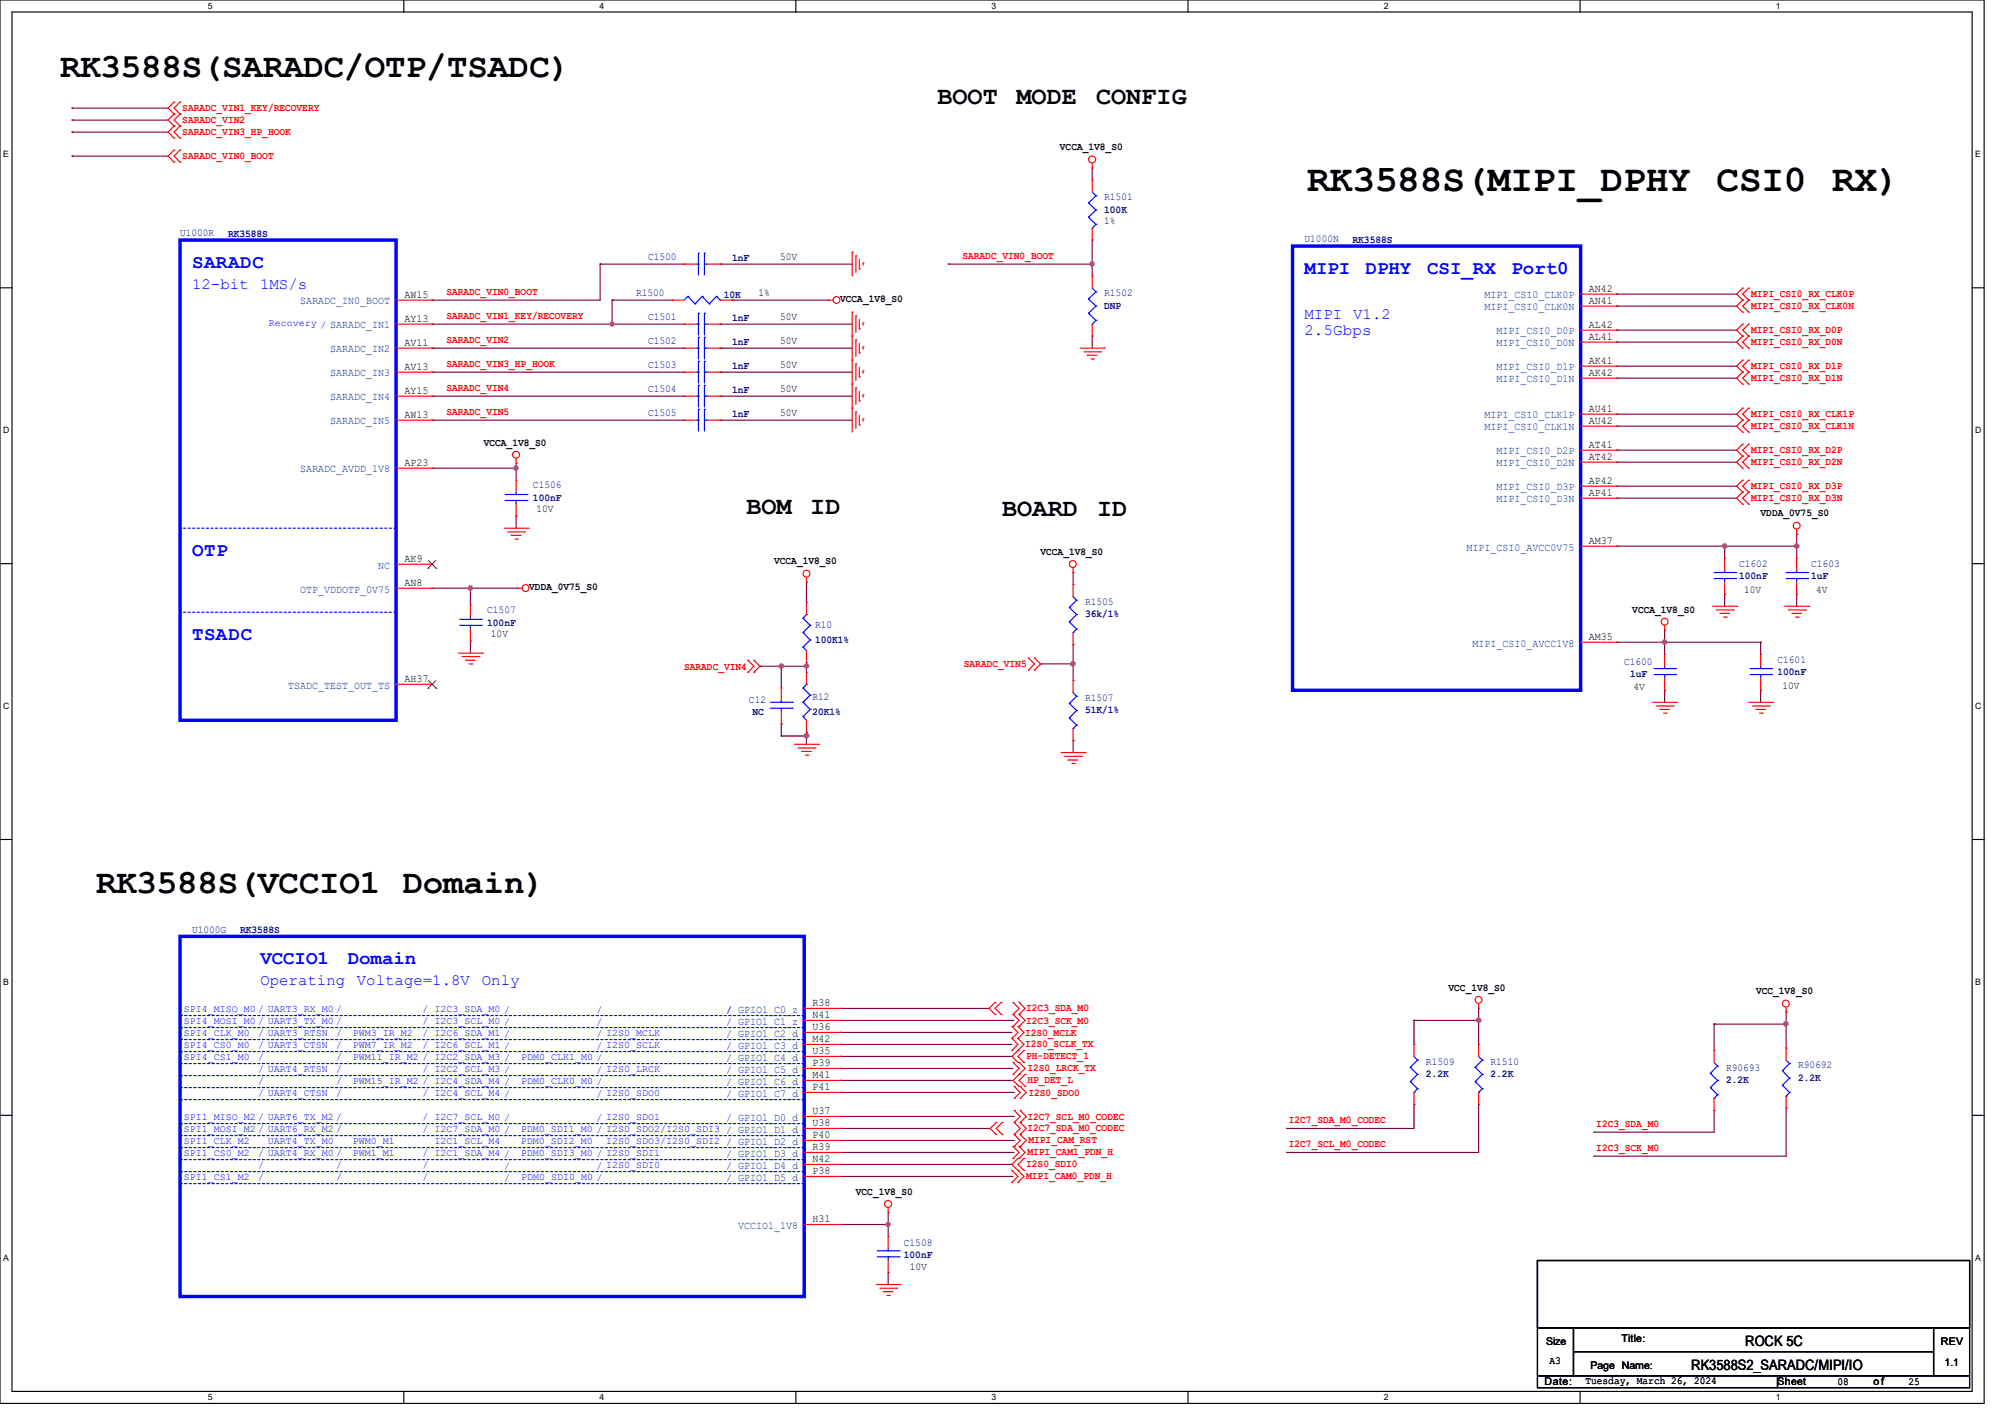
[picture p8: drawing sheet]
<svg xmlns="http://www.w3.org/2000/svg" width="297mm" height="210mm" viewBox="0 0 297 210" stroke-linecap="round" stroke-linejoin="round" font-family="sans-serif">
<path d="M0 0h293.9v207.9h-293.9zM1.8 1.8h290.3v204.3h-290.3z" fill="none" stroke="#000" stroke-width=".17"/>
<g fill="#fff">
<path d="M30.8 .2h.7v1.4h-.7z"/>
<path d="M30.8 206.2h.7v1.4h-.7z"/>
</g>
<path d="M59.8 0v1.8M59.8 206.1v1.8" fill="none" stroke="#000" stroke-width=".17"/>
<g fill="#fff">
<path d="M88.8 .2h.7v1.4h-.7z"/>
<path d="M88.8 206.2h.7v1.4h-.7z"/>
</g>
<path d="M117.9 0v1.8M117.9 206.1v1.8" fill="none" stroke="#000" stroke-width=".17"/>
<g fill="#fff">
<path d="M146.9 .2h.7v1.4h-.7z"/>
<path d="M146.9 206.2h.7v1.4h-.7z"/>
</g>
<path d="M176 0v1.8M176 206.1v1.8" fill="none" stroke="#000" stroke-width=".17"/>
<g fill="#fff">
<path d="M205 .2h.7v1.4h-.7z"/>
<path d="M205 206.2h.7v1.4h-.7z"/>
</g>
<path d="M234.1 0v1.8M234.1 206.1v1.8" fill="none" stroke="#000" stroke-width=".17"/>
<g fill="#fff">
<path d="M263.1 .2h.6v1.4h-.6z"/>
<path d="M263.1 206.2h.6v1.4h-.6z"/>
<path d="M.5 22.2h.8v1.4h-.8z"/>
<path d="M292.6 22.2h.8v1.4h-.8z"/>
<path d="M.5 63h.9v1.4h-.9z"/>
<path d="M292.6 63h.9v1.4h-.9z"/>
</g>
<path d="M0 42.6h1.8M292.1 42.6h1.8" fill="none" stroke="#000" stroke-width=".17"/>
<g fill="#fff">
<path d="M.5 103.9h.9v1.4h-.9z"/>
<path d="M292.6 103.9h.9v1.4h-.9z"/>
</g>
<path d="M0 83.5h1.8M292.1 83.5h1.8" fill="none" stroke="#000" stroke-width=".17"/>
<g fill="#fff">
<path d="M.5 144.7h.8v1.4h-.8z"/>
<path d="M292.6 144.7h.8v1.4h-.8z"/>
</g>
<path d="M0 124.3h1.8M292.1 124.3h1.8" fill="none" stroke="#000" stroke-width=".17"/>
<g fill="#fff">
<path d="M.5 185.6h.8v1.4h-.8z"/>
<path d="M292.6 185.6h.8v1.4h-.8z"/>
</g>
<path d="M0 165.2h1.8M292.1 165.2h1.8M227.8 186.7h64v9.9h-64zM227.8 196.6h5.3v7.2h-5.3zM233.1 196.6h53.3v3.6h-53.3zM286.4 196.6h5.4v7.2h-5.4zM227.8 203.8h35.5v1.7h-35.5zM233.1 200.2h53.3v3.6h-53.3zM263.3 203.8h28.5v1.7h-28.5z" fill="none" stroke="#000" stroke-width=".17"/>
<g fill="none" stroke="#800040" stroke-width=".17">
<path d="M10.7 19.6h.1M10.7 17.8h.1M10.7 16h.1M10.7 19.6h14.2M10.7 17.8h14.2M10.7 16h14.2M10.7 23.1h.1M10.7 23.1h14.2M88.9 39.1h.1M88.9 39.1v5.3h-24.9M88.9 39.1h12.4M106.7 39.1h.1"/>
<path d="M106.7 39.1h19.5M140.5 39.1h.1M140.5 39.1h21.3M161.8 24.9h.1M161.8 35.6h.1M161.8 39.1h.1M161.8 24.9v1.8M161.8 35.6v5.3M64 51.6h.1M64 55.1h.1M64 58.7h.1M64 44.4h.1"/>
<path d="M64 48h.1M64 48h37.3M64 51.6h37.3M64 55.1h37.3M64 58.7h37.3M90.7 44.4h.1M90.7 48h.1M90.7 44.4h8.9M90.7 44.4v3.6M106.7 48h.1M106.7 51.6h.1M106.7 55.1h.1"/>
<path d="M106.7 58.7h.1M106.7 48h19.5M106.7 51.6h19.5M106.7 55.1h19.5M106.7 58.7h19.5M108.5 44.4h.1M108.5 44.4h14.2M161.8 49.8h.1M161.8 49.8v1.8M239.5 50.7h.1M239.5 54.2h.1M239.5 48.9h.1"/>
<path d="M239.5 56h.1M239.5 43.6h.1M239.5 45.3h.1M239.5 50.7h17.8M239.5 54.2h17.8M239.5 48.9h17.8M239.5 56h17.8M239.5 43.6h17.8M239.5 45.3h17.8M64 62.2h.1M64 69.3h.1M64 62.2h37.3"/>
<path d="M64 69.3h12.5M76.5 69.3h.1M76.5 76.5h.1M76.5 68.6h.1M76.5 68.6v2.5M76.5 76.5v1.7M106.7 62.2h.1M106.7 62.2h19.5M239.5 61.3h.1M239.5 63.1h.1M239.5 66.7h.1M239.5 68.5h.1"/>
<path d="M239.5 72h.1M239.5 73.8h.1M239.5 61.3h17.8M239.5 63.1h17.8M239.5 66.7h17.8M239.5 68.5h17.8M239.5 72h17.8M239.5 73.8h17.8M266.1 79.1h.1M266.1 79.1v3.6M64 87.1h.1M64 87.1h12.6"/>
<path d="M69.7 87.1h.1M69.7 95h.1M69.7 87.1v2.5M69.7 95v1.7M112.6 98.7h.1M112.6 98.7h6.9M115.7 98.7h.1M115.7 98.7v3.2M119.5 98.1h.1M119.5 86.2h.1M119.5 98.7h.1M119.5 86.2v3"/>
<path d="M119.5 98.1v1.5M154.1 98.3h.1M154.1 98.3h4.9M159 95.5h.1M159 84.8h.1M159 98.3h.1M159 84.8v1.8M159 95.5v5.3M239.5 80.9h.1M239.5 95.1h.1M239.5 95.1h21.3M239.5 80.9h26.6"/>
<path d="M246.6 95.1h.1M246.6 93.3h.1M246.6 93.3v3.6M255.5 80.9h.1M255.5 88h.1M255.5 80.9v1.8M255.5 88v1.8M260.8 95.1h.1M260.8 95.1v1.8M266.1 88h.1M266.1 80.9h.1M266.1 88v1.8"/>
<path d="M115.7 107.2h.1M115.7 109h.1M115.7 107.2v1.8M115.7 109h3.8M119.5 108.5h.1M119.5 109h.1M119.5 108.5v1.7M159 109.7h.1M159 109.7v1.8M246.6 102.2h.1M246.6 102.2v1.8M260.8 102.2h.1"/>
<path d="M260.8 102.2v1.8M124.5 154.7h.1M124.5 152.9h.1M124.5 158.2h.1M124.5 156.5h.1M124.5 154.7h25.4M124.5 152.9h25.4M124.5 158.2h25.6M124.5 156.5h25.4M124.5 151.1h25.6M124.5 149.4h22M146.5 149.4h.1"/>
<path d="M150.1 151.1h.1M209.5 151.1h.1M209.5 151.1v3.6M209.5 151.1h9.5M219 149.4h.1M219 151.1h.1M219 149.4v5.3M253.9 151.7h.1M253.9 151.7v3.9M253.9 151.7h10.7M264.6 149.9h.1M264.6 151.7h.1"/>
<path d="M264.6 149.9v5.3M124.5 172.5h.1M124.5 161.8h.1M124.5 160h.1M124.5 168.9h.1M124.5 167.1h.1M124.5 165.4h.1M124.5 172.5h25.4M124.5 161.8h25.7M124.5 160h25.6M124.5 167.1h22.2M124.5 170.7h25.6"/>
<path d="M124.5 174.2h25.4M124.5 168.9h25.7M124.5 165.4h25.7M131.6 179.6h.1M131.6 179.6v3.5M149.9 174.2h.1M150.1 170.7h.1M190.6 167.1h.1M190.6 170.7h.1M209.5 163.6h.1M209.5 163.6v3.5h-18.9M219 163.6h.1"/>
<path d="M219 163.6v7.1h-28.4M236.1 167.7h.1M236.1 171.2h.1M253.9 164.5h.1M253.9 164.5v3.2h-17.8M264.6 164.1h.1M264.6 164.1v7.1h-28.5M124.5 181.4h.1M124.5 181.4h7.1M131.6 188.5h.1M131.6 181.4h.1M131.6 188.5v1.7"/>
</g>
<g fill="#f0f" stroke="#f0f" stroke-width=".17">
<circle cx="76.4" cy="69.3" r=".32"/>
<circle cx="131.6" cy="181.3" r=".32"/>
<circle cx="219" cy="151.1" r=".34"/>
<circle cx="90.7" cy="48" r=".32"/>
<circle cx="161.8" cy="39.1" r=".32"/>
<circle cx="158.9" cy="98.3" r=".34"/>
<circle cx="69.7" cy="87.1" r=".34"/>
<circle cx="264.5" cy="151.6" r=".34"/>
<circle cx="246.6" cy="95.1" r=".34"/>
<circle cx="266.1" cy="80.9" r=".34"/>
<circle cx="255.5" cy="80.9" r=".34"/>
<circle cx="119.5" cy="109" r=".34"/>
<circle cx="115.7" cy="98.7" r=".34"/>
<circle cx="119.5" cy="98.7" r=".34"/>
</g>
<g fill="none" stroke="#f00" stroke-width=".17">
<path d="M25.8 18.7h.1M25.8 16.9h.1M25.8 15.1h.1M25.8 18.7l-.9 .9 .9 .8M25.8 16.9l-.9 .9 .9 .9M25.8 15.1l-.9 .9 .9 .9M26.7 18.7h.1M26.7 16.9h.1M26.7 15.1h.1M26.7 18.7l-.9 .9 .9 .8M26.7 16.9l-.9 .9 .9 .9M26.7 15.1l-.9 .9 .9 .9"/>
<path d="M25.8 20.4h.1M25.8 22.2h.1M25.8 24h.1M25.8 22.2l-.9 .9 .9 .9M26.7 20.4h.1M26.7 24h.1M26.7 22.2h.1M26.7 22.2l-.9 .9 .9 .9M101.3 39.1h.1M101.3 39.1h1.8M104.9 39.1h1.8M106.7 39.1h.1"/>
<path d="M126.2 37.3h.1M126.2 37.3v3.6M126.8 37.9h.1M126.8 37.9v2.4M127.3 39.8h.1M127.3 38.4v1.4M127.8 38.9h.1M127.8 38.9v.4M161.8 24.9h.1M161.8 26.7h.1M161.8 35.6h.1M161.8 24.2v.7"/>
<path d="M161.8 26.7v1.7M161.8 33.8v1.8M58.7 44.4h5.3M58.7 51.6h5.3M58.7 58.7h5.3M58.7 55.1h5.3M58.7 48h5.3M64 44.4h.1M64 48h.1M64 51.6h.1M64 55.1h.1M64 58.7h.1"/>
<path d="M99.6 44.4h.1M99.6 44.4h1.7M101.3 51.6h.1M101.3 58.7h.1M101.3 55.1h.1M101.3 48h.1M101.3 51.6h1.8M101.3 58.7h1.8M101.3 55.1h1.8M101.3 48h1.8M104.9 51.6h1.8M104.9 58.7h1.8"/>
<path d="M104.9 55.1h1.8M104.9 48h1.8M106.7 51.6h.1M106.7 58.7h.1M106.7 55.1h.1M106.7 48h.1M106.7 44.4h1.8M108.5 44.4h.1M122.7 44.4h.1M122.7 44.4h.7M126.2 46.2h.1M126.2 49.8h.1"/>
<path d="M126.2 53.3h.1M126.2 56.9h.1M126.2 46.2v17.8M126.8 46.8h.1M126.8 50.3h.1M126.8 53.9h.1M126.8 57.4h.1M126.8 46.8v2.4M126.8 50.3v2.5M126.8 53.9v2.4M126.8 57.4v2.5M127.3 48.7h.1"/>
<path d="M127.3 52.3h.1M127.3 55.8h.1M127.3 59.4h.1M127.3 47.3v1.4M127.3 50.8v1.5M127.3 54.4v1.4M127.3 58v1.4M127.8 47.8h.1M127.8 51.4h.1M127.8 54.9h.1M127.8 58.5h.1M127.8 47.8v.4"/>
<path d="M127.8 51.4v.3M127.8 54.9v.4M127.8 58.5v.3M160 51.6h3.6M160.6 52.1h2.4M161.1 52.6h.1M161.1 52.6h1.4M161.6 53.2h.4M161.8 40.9h.1M161.8 49.8h.1M161.8 40.9v1.8M161.8 48v1.8"/>
<path d="M162 53.2h.1M163 52.1h.1M163.6 51.6h.1M234.1 43.6h5.4M234.1 45.3h5.4M234.1 48.9h5.4M234.1 50.7h5.4M234.1 54.2h5.4M234.1 56h5.4M239.5 43.6h.1M239.5 45.3h.1M239.5 48.9h.1"/>
<path d="M239.5 50.7h.1M239.5 54.2h.1M239.5 56h.1M258.1 42.7h.1M258.1 44.4h.1M258.1 46.2h.1M258.1 48h.1M258.1 49.8h.1M258.1 51.6h.1M258.1 53.3h.1M258.1 55.1h.1M258.1 56.9h.1"/>
<path d="M258.1 42.7l-.8 .9 .8 .8M258.1 44.4l-.8 .9 .8 .9M258.1 48l-.8 .9 .8 .9M258.1 49.8l-.8 .9 .8 .9M258.1 53.3l-.8 .9 .8 .9M258.1 55.1l-.8 .9 .8 .9M259 44.4h.1M259 42.7h.1M259 46.2h.1M259 49.8h.1M259 48h.1M259 51.6h.1"/>
<path d="M259 55.1h.1M259 53.3h.1M259 56.9h.1M259 42.7l-.9 .9 .9 .8M259 44.4l-.9 .9 .9 .9M259 48l-.9 .9 .9 .9M259 49.8l-.9 .9 .9 .9M259 53.3l-.9 .9 .9 .9M259 55.1l-.9 .9 .9 .9M58.7 62.2h5.3M58.7 69.3h5.3M64 62.2h.1"/>
<path d="M64 69.3h.1M74.7 78.2h3.5M75.2 78.8h2.5M75.7 79.3h.1M75.7 79.3h1.5M76.3 79.8h.3M76.5 68.6h.1M76.5 71.1h.1M76.5 76.5h.1M76.5 67.9v.7M76.5 71.1v1.8M76.5 74.7v1.8"/>
<path d="M76.6 79.8h.1M77.7 78.8h.1M78.2 78.2h.1M101.3 62.2h.1M101.3 62.2h1.8M104.9 62.2h1.8M106.7 62.2h.1M126.2 60.5h.1M126.8 61h.1M126.8 61v2.5M127.3 62.9h.1M127.3 61.5v1.4"/>
<path d="M127.8 62.1h.1M127.8 62.1v.3M234.1 61.3h5.4M234.1 63.1h5.4M234.1 66.7h5.4M234.1 68.5h5.4M234.1 72h5.4M234.1 73.8h5.4M239.5 61.3h.1M239.5 63.1h.1M239.5 66.7h.1M239.5 68.5h.1"/>
<path d="M239.5 72h.1M239.5 73.8h.1M258.1 71.1h.1M258.1 72.9h.1M258.1 74.7h.1M258.1 65.8h.1M258.1 67.6h.1M258.1 69.3h.1M258.1 60.5h.1M258.1 62.2h.1M258.1 64h.1M258.1 71.1l-.8 .9 .8 .9"/>
<path d="M258.1 72.9l-.8 .9 .8 .9M258.1 65.8l-.8 .9 .8 .9M258.1 67.6l-.8 .9 .8 .8M258.1 60.5l-.8 .8 .8 .9M258.1 62.2l-.8 .9 .8 .9M259 72.9h.1M259 71.1h.1M259 74.7h.1M259 67.6h.1M259 65.8h.1M259 69.3h.1M259 62.2h.1"/>
<path d="M259 60.5h.1M259 64h.1M259 71.1l-.9 .9 .9 .9M259 72.9l-.9 .9 .9 .9M259 65.8l-.9 .9 .9 .9M259 67.6l-.9 .9 .9 .8M259 60.5l-.9 .8 .9 .9M259 62.2l-.9 .9 .9 .9M266.1 79.1h.1M266.1 78.4v.7M58.7 87.1h5.3M58.7 83.6h5.3"/>
<path d="M64 83.6h.1M64 87.1h.1M67.9 96.7h3.6M68.5 97.2h2.5M69 97.8h.1M69 97.8h1.4M69.5 98.3h.4M69.7 89.6h.1M69.7 95h.1M69.7 89.6v1.8M69.7 93.2v1.8M69.9 98.3h.1"/>
<path d="M71 97.2h.1M71.5 96.7h.1M76.6 87.1h.1M76.6 87.1h.7M110.8 99.6h.1M110.8 97.8h.1M110.8 97.8l.9 .9-.9 .9M111.7 97.8h.1M111.7 99.6h.1M111.7 97.8l.9 .9-.9 .9M119.5 86.2h.1M119.5 99.6h.1"/>
<path d="M119.5 98.1h.1M119.5 89.2h.1M119.5 85.5v.7M119.5 89.2v1.8M119.5 96.4v1.7M119.5 99.6v1.7M152.4 99.2h.1M152.4 97.5h.1M152.4 97.5l.8 .8-.8 .9M153.2 97.5h.1M153.2 99.2h.1M153.2 97.5l.9 .8-.9 .9"/>
<path d="M159 84.8h.1M159 86.6h.1M159 95.5h.1M159 84.1v.7M159 86.6v1.7M159 93.7v1.8M234.1 80.9h5.4M234.1 95.1h5.4M239.5 80.9h.1M239.5 95.1h.1M246.6 93.3h.1M246.6 96.9h.1"/>
<path d="M246.6 92.6v.7M246.6 96.9v1.8M253.7 89.8h3.6M254.3 90.3h2.5M254.8 90.8h.1M254.8 90.8h1.4M255.3 91.4h.4M255.5 82.7h.1M255.5 88h.1M255.5 82.7v1.8M255.5 86.2v1.8M255.7 91.4h.1"/>
<path d="M256.8 90.3h.1M257.3 89.8h.1M260.8 96.9h.1M260.8 96.9v1.8M264.4 89.8h3.5M264.9 90.3h2.5M265.5 90.8h.1M265.5 90.8h1.4M266 91.4h.4M266.1 82.7h.1M266.1 88h.1M266.1 82.7v1.8"/>
<path d="M266.1 86.2v1.8M266.4 91.4h.1M267.4 90.3h.1M267.9 89.8h.1M58.7 101.3h5.3M64 101.3h.1M115.7 101.9h.1M115.7 107.2h.1M115.7 101.9v1.8M115.7 105.5v1.7M117.7 110.2h3.5M118.2 110.8h2.5"/>
<path d="M118.8 111.3h.1M118.8 111.3h1.4M119.3 111.8h.4M119.5 108.5h.1M119.5 106.7v1.8M119.7 111.8h.1M120.7 110.8h.1M121.2 110.2h.1M157.2 111.5h3.5M157.7 112h2.5M158.2 112.6h.1M158.2 112.6h1.5"/>
<path d="M158.8 113.1h.3M159 100.8h.1M159 109.7h.1M159 100.8v1.8M159 107.9v1.8M159.1 113.1h.1M160.2 112h.1M160.7 111.5h.1M244.8 104h3.6M245.4 104.6h2.5M245.9 105.1h.1M245.9 105.1h1.4"/>
<path d="M246.4 105.6h.4M246.6 102.2h.1M246.6 100.5v1.7M246.8 105.6h.1M247.9 104.6h.1M248.4 104h.1M259 104h3.6M259.6 104.6h2.5M260.1 105.1h.1M260.1 105.1h1.4M260.6 105.6h.4M260.8 102.2h.1"/>
<path d="M260.8 100.5v1.7M261 105.6h.1M262.1 104.6h.1M262.6 104h.1M119.1 149.4h5.4M119.1 151.1h5.4M119.1 158.2h5.4M119.1 152.9h5.4M119.1 156.5h5.4M119.1 154.7h5.4M124.5 149.4h.1M124.5 151.1h.1"/>
<path d="M124.5 158.2h.1M124.5 152.9h.1M124.5 156.5h.1M124.5 154.7h.1M147.4 148.5h.1M147.4 150.2h.1M147.4 148.5l-.9 .9 .9 .8M148.3 150.2h.1M148.3 148.5h.1M148.3 148.5l-.9 .9 .9 .8M149.9 155.6h.1M149.9 153.8h.1"/>
<path d="M149.9 152h.1M149.9 153.8l.9 .9-.9 .9M149.9 152l.9 .9-.9 .9M150.1 159.1h.1M150.1 157.4h.1M150.1 152h.1M150.1 150.2h.1M150.1 148.5h.1M150.1 157.4l.9 .8-.9 .9M150.1 150.2l.9 .9-.9 .9M150.1 148.5l.9 .9-.9 .8M150.8 155.6h.1"/>
<path d="M150.8 153.8h.1M150.8 152h.1M150.8 157.4h.1M150.8 153.8l.9 .9-1.8 1.8 .9 .9M150.8 152l.9 .9-.9 .9M151 159.1h.1M151 157.4h.1M151 152h.1M151 150.2h.1M151 148.5h.1M151 157.4l.8 .8-1.7 1.8 .9 .9M151 150.2l.8 .9-.8 .9"/>
<path d="M151 148.5l.8 .9-.8 .8M151.7 157.4h.1M151.7 155.6h.1M151.7 155.6l-.9 .9 .9 .9M151.8 159.1h.1M151.8 159.1l-.8 .9 .8 .9M209.5 154.7h.1M209.5 154.7v1.8M219 149.4h.1M219 154.7h.1M219 148.6v.8M219 154.7v1.8"/>
<path d="M253.9 155.6h.1M253.9 155.6v1.8M264.6 149.9h.1M264.6 155.2h.1M264.6 149.2v.7M264.6 155.2v1.8M119.1 160h5.4M119.1 172.5h5.4M119.1 170.7h5.4M119.1 161.8h5.4M119.1 165.4h5.4M119.1 167.1h5.4"/>
<path d="M119.1 168.9h5.4M119.1 174.2h5.4M124.5 160h.1M124.5 172.5h.1M124.5 170.7h.1M124.5 161.8h.1M124.5 165.4h.1M124.5 167.1h.1M124.5 168.9h.1M124.5 174.2h.1M131.6 179.6h.1M131.6 178.9v.7"/>
<path d="M147.6 166.2h.1M147.6 168h.1M147.6 166.2l-.9 .9 .9 .9M148.5 168h.1M148.5 166.2h.1M148.5 166.2l-.9 .9 .9 .9M149.9 175.1h.1M149.9 173.4h.1M149.9 173.4l.9 .8-.9 .9M150.1 171.6h.1M150.1 169.8h.1M150.1 169.8l.9 .9-.9 .9"/>
<path d="M150.2 162.7h.1M150.2 160.9h.1M150.2 168h.1M150.2 166.2h.1M150.2 164.5h.1M150.2 169.8h.1M150.2 160.9l.9 .9-.9 .9M150.2 166.2l.9 .9-.9 .9M150.2 164.5l.9 .9-.9 .8M150.2 168l.9 .9-.9 .9M150.8 171.6h.1M150.8 173.4h.1"/>
<path d="M150.8 175.1h.1M150.8 171.6l-.9 .9 1.8 1.7-.9 .9M151 160.9h.1M151 171.6h.1M151 169.8h.1M151 169.8l.8 .9-.8 .9M151.1 162.7h.1M151.1 160.9h.1M151.1 168h.1M151.1 166.2h.1M151.1 164.5h.1M151.1 169.8h.1"/>
<path d="M151.1 160.9l.9 .9-.9 .9M151.1 166.2l.9 .9-.9 .9M151.1 164.5l.9 .9-.9 .8M151.1 168l.9 .9-.9 .9M151.7 173.4h.1M151.7 171.6h.1M151.7 171.6l-.9 .9 .9 .9M151.8 160.9h.1M209.5 163.6h.1M209.5 161.8v1.8M219 163.6h.1M219 161.8v1.8"/>
<path d="M253.9 164.5h.1M253.9 162.7v1.8M264.6 164.1h.1M264.6 162.3v1.8M119.1 181.4h5.4M124.5 181.4h.1M129.8 190.2h3.5M130.3 190.8h2.5M130.9 191.3h.1M130.9 191.3h1.4M131.4 191.9h.3M131.6 183.1h.1"/>
<path d="M131.6 188.5h.1M131.6 183.1v1.8M131.6 186.7v1.8M131.7 191.9h.1M132.8 190.8h.1M133.3 190.2h.1"/>
<circle cx="161.8" cy="23.6" r=".52"/>
<circle cx="123.9" cy="44.4" r=".51"/>
<circle cx="76.4" cy="67.4" r=".52"/>
<circle cx="266.1" cy="77.9" r=".51"/>
<circle cx="77.9" cy="87.1" r=".51"/>
<circle cx="119.5" cy="85" r=".51"/>
<circle cx="158.9" cy="83.5" r=".51"/>
<circle cx="246.6" cy="92.1" r=".51"/>
<circle cx="219" cy="148.1" r=".51"/>
<circle cx="264.5" cy="148.6" r=".51"/>
<circle cx="131.6" cy="178.3" r=".52"/>
</g>
<g fill="none" stroke="#00f" stroke-width=".17">
<path d="M103.1 39.1h.4M103.5 39.1h.1M103.5 37.5h.1M103.5 37.5v3.2M104.4 37.5h.1M104.4 39.1h.1M104.4 37.5v3.2M104.4 39.1h.5M161.2 30.1h.1M161.2 32.2h.1M161.2 30.1l1.1 1M161.2 32.2l1.1 1"/>
<path d="M161.8 33.8h.1M161.8 28.4l.5 .6M162.3 29h.1M162.3 31.1h.1M162.3 33.2h.1M162.3 29l-1.1 1.1M162.3 31.1l-1.1 1.1M162.3 33.2l-.5 .6M101.9 43.9h.1M101.9 43.9l-.6 .5M101.9 43.9l1.1 1.1M103 45h.1"/>
<path d="M103.1 51.6h.4M103.1 58.7h.4M103.1 55.1h.4M103.1 48h.4M103.5 51.6h.1M103.5 50h.1M103.5 58.7h.1M103.5 57.1h.1M103.5 55.1h.1M103.5 53.5h.1M103.5 48h.1M103.5 46.4h.1"/>
<path d="M103.5 46.4v3.2M103.5 50v3.2M103.5 53.5v3.2M103.5 57.1v3.2M104 43.9h.1M104 43.9l-1 1.1M104 43.9l1.1 1.1M104.4 50h.1M104.4 51.6h.1M104.4 57.1h.1M104.4 58.7h.1M104.4 53.5h.1"/>
<path d="M104.4 55.1h.1M104.4 46.4h.1M104.4 48h.1M104.4 51.6h.5M104.4 46.4v3.2M104.4 50v3.2M104.4 53.5v3.2M104.4 57.1v3.2M104.4 58.7h.5M104.4 55.1h.5M104.4 48h.5M105.1 45h.1"/>
<path d="M106.1 43.9h.1M106.1 43.9l-1 1.1M106.1 43.9l.6 .5M106.7 44.4h.1M161.2 44.3h.1M161.2 46.4h.1M161.2 44.3l1.1 1M161.2 46.4l1.1 1.1M161.8 48h.1M161.8 42.7l.5 .5M162.3 43.2h.1M162.3 45.3h.1"/>
<path d="M162.3 47.5h.1M162.3 43.2l-1.1 1.1M162.3 45.3l-1.1 1.1M162.3 47.5l-.5 .5M74.8 74.1h3.3M74.8 73.2h3.3M76.5 73.2h.1M76.5 74.1h.1M76.5 72.9v.3M76.5 74.1v.6M78.1 74.1h.1M78.1 73.2h.1"/>
<path d="M103.1 62.2h.4M103.5 62.2h.1M103.5 60.6h.1M103.5 60.6v3.2M104.4 60.6h.1M104.4 62.2h.1M104.4 60.6v3.2M104.4 62.2h.5M68.1 92.6h3.2M68.1 91.7h3.2M69.7 91.7h.1M69.7 92.6h.1"/>
<path d="M69.7 91.4v.3M69.7 92.6v.6M71.3 92.6h.1M71.3 91.7h.1M119 95.8h.1M119 93.7h.1M119 91.6h.1M119 95.8l.5 .6M119 93.7l1 1.1M119 91.6l1 1M119.5 91h.1M119.5 91l-.5 .6"/>
<path d="M120 94.8h.1M120 92.6h.1M120 94.8l-1 1M120 92.6l-1 1.1M158.4 90h.1M158.4 92.1h.1M158.4 90l1.1 1M158.4 92.1l1.1 1.1M159 93.7h.1M159 88.3l.5 .6M159.5 88.9h.1M159.5 91h.1"/>
<path d="M159.5 93.2h.1M159.5 88.9l-1.1 1.1M159.5 91l-1.1 1.1M159.5 93.2l-.5 .5M245 99.9h3.2M245 99h3.2M246.6 99h.1M246.6 99.9h.1M246.6 98.7v.3M246.6 99.9v.6M248.2 99.9h.1M248.2 99h.1"/>
<path d="M253.9 85.7h3.2M253.9 84.8h3.2M255.5 84.8h.1M255.5 85.7h.1M255.5 84.5v.3M255.5 85.7v.5M257.1 85.7h.1M257.1 84.8h.1M259.2 99.9h3.2M259.2 99h3.2M260.8 99h.1M260.8 99.9h.1"/>
<path d="M260.8 98.7v.3M260.8 99.9v.6M262.4 99.9h.1M262.4 99h.1M264.6 85.7h3.2M264.6 84.8h3.2M266.1 84.8h.1M266.1 85.7h.1M266.1 84.5v.3M266.1 85.7v.5M267.8 85.7h.1M267.8 84.8h.1"/>
<path d="M114.1 104.9h3.2M114.1 104h3.2M115.7 104h.1M115.7 104.9h.1M115.7 103.7v.3M115.7 104.9v.6M117.3 104.9h.1M117.3 104h.1M119 106.1h.1M119 104h.1M119 101.9h.1M119 106.1l.5 .6"/>
<path d="M119 104l1 1.1M119 101.9l1 1.1M119.5 101.3h.1M119.5 101.3l-.5 .6M120 105.1h.1M120 103h.1M120 105.1l-1 1M120 103l-1 1M158.4 104.2h.1M158.4 106.3h.1M158.4 104.2l1.1 1M158.4 106.3l1.1 1.1"/>
<path d="M159 107.9h.1M159 102.6l.5 .5M159.5 103.1h.1M159.5 105.2h.1M159.5 107.4h.1M159.5 103.1l-1.1 1.1M159.5 105.2l-1.1 1.1M159.5 107.4l-.5 .5M208.9 158.1h.1M208.9 158.1l1.1 1M209.5 156.5l.5 .5M210 157h.1"/>
<path d="M210 159.1h.1M210 157l-1.1 1.1M210 159.1l-1.1 1.1M218.5 158.1h.1M218.5 158.1l1.1 1M219 156.5l.6 .5M219.6 157h.1M219.6 159.1h.1M219.6 157l-1.1 1.1M219.6 159.1l-1.1 1.1M253.4 159h.1M253.4 159l1 1"/>
<path d="M253.9 157.4l.5 .5M254.4 157.9h.1M254.4 157.9l-1 1.1M264 158.6h.1M264 158.6l1.1 1.1M264.6 157l.5 .5M265.1 157.5h.1M265.1 159.7h.1M265.1 157.5l-1.1 1.1M265.1 159.7l-1.1 1M208.9 160.2h.1M208.9 160.2l1.1 1"/>
<path d="M209.5 161.8h.1M210 161.2h.1M210 161.2l-.5 .6M218.5 160.2h.1M218.5 160.2l1.1 1M219 161.8h.1M219.6 161.2h.1M219.6 161.2l-.6 .6M253.4 161.1h.1M253.4 161.1l1 1M253.9 162.7h.1M254.4 160h.1"/>
<path d="M254.4 162.1h.1M254.4 160l-1 1.1M254.4 162.1l-.5 .6M264 160.7h.1M264 160.7l1.1 1.1M264.6 162.3h.1M265.1 161.8h.1M265.1 161.8l-.5 .5M130 186.1h3.2M130 185.3h3.2M131.6 185.3h.1M131.6 186.1h.1"/>
<path d="M131.6 184.9v.4M131.6 186.1v.6M133.2 186.1h.1M133.2 185.3h.1"/>
</g>
<path d="M26.7 35.6h32v71.1h-32zM191.5 36.4h42.6v65.8h-42.6zM26.7 138.7h92.4v53.3h-92.4z" fill="none" stroke="#00f" stroke-width=".51"/>
<g fill="none" stroke="#00f" stroke-width=".17" stroke-dasharray=".3 .3">
<path d="M26.7 78.2h.1M58.7 78.2h-32M26.7 90.7h.1M58.7 90.7h-32M26.8 150.4h.1M26.8 152.2h.1M26.8 154h.1M26.8 155.7h.1M26.8 157.5h.1M26.8 159.3h.1M119.1 150.4h-92.3M119.1 152.2h-92.3"/>
<path d="M119.1 154h-92.3M119.1 155.7h-92.3M119.1 157.5h-92.3M119.1 159.3h-92.3M26.8 161.1h.1M26.8 162.9h.1M26.8 166.4h.1M26.8 168.2h.1M26.8 171.7h.1M26.8 173.5h.1M26.8 175.3h.1M26.8 170h.1"/>
<path d="M119.1 161.1h-92.3M119.1 162.9h-92.3M119.1 166.4h-92.3M119.1 168.2h-92.3M119.1 171.7h-92.3M119.1 173.5h-92.3M119.1 175.3h-92.3M119.1 170h-92.3"/>
</g>
<path d="M63.4 84.2h.1M63.5 83l1.1 1.2M64.6 83l-1.2 1.2M64.6 84.2h.1M63.4 101.9h.1M63.5 100.8l1.1 1.1M64.6 100.8l-1.2 1.1M64.6 101.9h.1" fill="none" stroke="#804000" stroke-width=".15"/>
<text font-size="5.6" x="193.6" y="28.3">RK3588S(MIPI_DPHY CSI0 RX)</text>
<g font-size="5">
<text x="8.9" y="11.3">RK3588S(SARADC/OTP/TSADC)</text>
<text x="14.2" y="132.2">RK3588S(VCCIO1 Domain)</text>
</g>
<g font-size="3.7">
<text x="138.9" y="15.5">BOOT</text>
<text x="150.6" y="15.5">MODE</text>
<text x="162.4" y="15.5">CONFIG</text>
<text x="110.6" y="76.1">BOM ID</text>
<text x="148.5" y="76.4">BOARD</text>
<text x="162.5" y="76.4">ID</text>
</g>
<g font-size="2.8" fill="#00f">
<text x="28.4" y="39.7">SARADC</text>
<text x="193.3" y="40.6">MIPI</text>
<text x="202.3" y="40.6">DPHY</text>
<text x="211.4" y="40.6">CSI_RX</text>
<text x="223.9" y="40.6">Port0</text>
<text x="28.4" y="82.4">OTP</text>
<text x="28.4" y="94.8">TSADC</text>
<text x="38.6" y="142.8">VCCIO1</text>
<text x="51.5" y="142.8">Domain</text>
</g>
<g font-size="2.3" fill="#00f">
<text x="28.4" y="42.8">12-bit</text>
<text x="38.5" y="42.8">1MS/s</text>
<text x="193.3" y="47.2">MIPI V1.2</text>
<text x="193.3" y="49.6">2.5Gbps</text>
<text x="38.6" y="145.9">Operating</text>
<text x="52.9" y="145.9">Voltage=1.8V</text>
<text x="71.4" y="145.9">Only</text>
</g>
<g font-size="2.1">
<text x="250.5" y="202.9">RK3588S2_SARADC/MIPI/IO</text>
<text x="258.5" y="199.3">ROCK 5C</text>
</g>
<g font-size="1.6" fill="#f00">
<text x="27" y="16.4">SARADC_VIN1_KEY/RECOVERY</text>
<text x="27" y="19.9">SARADC_VIN3_HP_HOOK</text>
<text x="27" y="18.2">SARADC_VIN2</text>
<text x="27" y="23.5">SARADC_VIN0_BOOT</text>
<text x="142.6" y="38.4">SARADC_VIN0_BOOT</text>
<text x="66.1" y="43.7">SARADC_VIN0_BOOT</text>
<text x="66.1" y="47.2">SARADC_VIN1_KEY/RECOVERY</text>
<text x="259.4" y="43.9">MIPI_CSI0_RX_CLK0P</text>
<text x="259.4" y="45.7">MIPI_CSI0_RX_CLK0N</text>
<text x="66.1" y="50.8">SARADC_VIN2</text>
<text x="259.4" y="49.3">MIPI_CSI0_RX_D0P</text>
<text x="259.4" y="51.1">MIPI_CSI0_RX_D0N</text>
<text x="66.1" y="54.4">SARADC_VIN3_HP_HOOK</text>
<text x="66.1" y="57.9">SARADC_VIN4</text>
<text x="259.4" y="54.6">MIPI_CSI0_RX_D1P</text>
<text x="259.4" y="56.4">MIPI_CSI0_RX_D1N</text>
<text x="66.1" y="61.5">SARADC_VIN5</text>
<text x="259.4" y="61.7">MIPI_CSI0_RX_CLK1P</text>
<text x="259.4" y="63.5">MIPI_CSI0_RX_CLK1N</text>
<text x="259.4" y="67.1">MIPI_CSI0_RX_D2P</text>
<text x="259.4" y="68.8">MIPI_CSI0_RX_D2N</text>
<text x="259.4" y="72.4">MIPI_CSI0_RX_D3P</text>
<text x="259.4" y="74.2">MIPI_CSI0_RX_D3N</text>
<text x="101.3" y="99.2">SARADC_VIN4</text>
<text x="142.8" y="98.7">SARADC_VIN5</text>
<text x="152" y="149.7">I2C3_SDA_M0</text>
<text x="151.8" y="155.1">I2S0_SCLK_TX</text>
<text x="151.8" y="153.5">I2S0_MCLK</text>
<text x="152" y="151.7">I2C3_SCK_M0</text>
<text x="152" y="156.8">PH-DETECT_1</text>
<text x="152.2" y="158.6">I2S0_LRCK_TX</text>
<text x="152.2" y="160.4">HP_DET_L</text>
<text x="152.2" y="167.5">I2C7_SDA_M0_CODEC</text>
<text x="152.2" y="165.9">I2C7_SCL_M0_CODEC</text>
<text x="152.4" y="162.3">I2S0_SDO0</text>
<text x="190.9" y="166.4">I2C7_SDA_M0_CODEC</text>
<text x="236.5" y="166.9">I2C3_SDA_M0</text>
<text x="152" y="172.8">I2S0_SDI0</text>
<text x="152.2" y="171.1">MIPI_CAM1_PDN_H</text>
<text x="152.4" y="169.3">MIPI_CAM_RST</text>
<text x="190.9" y="169.9">I2C7_SCL_M0_CODEC</text>
<text x="236.5" y="170.5">I2C3_SCK_M0</text>
<text x="152" y="174.6">MIPI_CAM0_PDN_H</text>
</g>
<g font-size="1.6">
<text x="157" y="22.3">VCCA_1V8_S0</text>
<text x="163.6" y="33.2">1%</text>
<text x="115.6" y="38.6">50V</text>
<text x="59.9" y="44.1">AW15</text>
<text x="59.9" y="47.6">AY13</text>
<text x="112.3" y="43.9">1%</text>
<text x="115.6" y="47.5">50V</text>
<text x="124.5" y="44.7">VCCA_1V8_S0</text>
<text x="235.4" y="43.2">AN42</text>
<text x="235.4" y="45">AN41</text>
<text x="59.9" y="51.2">AV11</text>
<text x="115.6" y="51">50V</text>
<text x="235.4" y="48.5">AL42</text>
<text x="235.4" y="50.3">AL41</text>
<text x="235.4" y="53.8">AK41</text>
<text x="59.9" y="54.7">AV13</text>
<text x="59.9" y="58.3">AY15</text>
<text x="115.6" y="58.1">50V</text>
<text x="115.6" y="54.6">50V</text>
<text x="235.4" y="55.6">AK42</text>
<text x="59.9" y="61.8">AW13</text>
<text x="71.7" y="66">VCCA_1V8_S0</text>
<text x="115.6" y="61.7">50V</text>
<text x="235.4" y="61">AU41</text>
<text x="235.4" y="62.7">AU42</text>
<text x="59.9" y="69">AP23</text>
<text x="235.4" y="66.3">AT41</text>
<text x="235.4" y="68.1">AT42</text>
<text x="235.4" y="71.6">AP42</text>
<text x="79.5" y="75.9">10V</text>
<text x="235.4" y="73.4">AP41</text>
<text x="260.8" y="76.5">VDDA_0V75_S0</text>
<text x="59.9" y="83.2">AK9</text>
<text x="114.7" y="83.6">VCCA_1V8_S0</text>
<text x="154.1" y="82.2">VCCA_1V8_S0</text>
<text x="235.4" y="80.5">AM37</text>
<text x="59.9" y="86.7">AN8</text>
<text x="78.4" y="87.3">VDDA_0V75_S0</text>
<text x="258.4" y="87.8">10V</text>
<text x="269" y="87.8">4V</text>
<text x="72.7" y="94.4">10V</text>
<text x="235.4" y="94.7">AM35</text>
<text x="241.8" y="90.7">VCCA_1V8_S0</text>
<text x="59.9" y="101">AH37</text>
<text x="242" y="102.2">4V</text>
<text x="264" y="102">10V</text>
<text x="120.4" y="149">R38</text>
<text x="214.6" y="146.7">VCC_1V8_S0</text>
<text x="260.1" y="147.2">VCC_1V8_S0</text>
<text x="120.4" y="150.8">N41</text>
<text x="120.4" y="152.5">U36</text>
<text x="120.4" y="154.3">M42</text>
<text x="120.4" y="159.6">M41</text>
<text x="120.4" y="157.9">P39</text>
<text x="120.4" y="156.1">U35</text>
<text x="120.4" y="161.4">P41</text>
<text x="120.4" y="165">U37</text>
<text x="120.4" y="166.8">U38</text>
<text x="120.4" y="172.1">N42</text>
<text x="120.4" y="170.3">R39</text>
<text x="120.4" y="168.5">P40</text>
<text x="120.4" y="173.9">P38</text>
<text x="126.8" y="176.9">VCC_1V8_S0</text>
<text x="120.4" y="181">H31</text>
<text x="134.8" y="188.1">10V</text>
<text x="229" y="199.1">Size</text>
<text x="229.5" y="202">A3</text>
<text x="235.6" y="202.7">Page Name:</text>
<text x="240.2" y="198.8">Title:</text>
<text x="287.5" y="199.1">REV</text>
<text x="288" y="202.3">1.1</text>
<text x="228.8" y="205.2">Date:</text>
<text x="234.9" y="205">Tuesday, March 26, 2024</text>
<text x="263.3" y="205.2">Sheet</text>
<text x="272.2" y="205.1">08</text>
<text x="277.5" y="205.2">o f</text>
<text x="282.7" y="205.1">25</text>
</g>
<g font-size="1.6" fill="#000080">
<text x="163.6" y="29.7">R1501</text>
<text x="26.7" y="35">U1000R</text>
<text x="33.8" y="35.1">RK3588S</text>
<text x="163.6" y="31.5">100K</text>
<text x="193.2" y="35.9">U1000N</text>
<text x="200.4" y="35.9">RK3588S</text>
<text x="96" y="38.6">C1500</text>
<text x="108.5" y="38.6">1nF</text>
<text x="94.2" y="43.9">R1500</text>
<text x="96" y="47.5">C1501</text>
<text x="107.2" y="44.1">10K</text>
<text x="108.5" y="47.5">1nF</text>
<text x="163.6" y="43.9">R1502</text>
<text x="163.6" y="45.7">DNP</text>
<text x="96" y="51">C1502</text>
<text x="108.5" y="51.1">1nF</text>
<text x="96" y="58.1">C1504</text>
<text x="96" y="54.6">C1503</text>
<text x="108.5" y="58.2">1nF</text>
<text x="108.5" y="54.6">1nF</text>
<text x="96" y="61.7">C1505</text>
<text x="108.5" y="61.7">1nF</text>
<text x="78.9" y="72.3">C1506</text>
<text x="78.9" y="74.2">100nF</text>
<text x="257.6" y="83.9">C1602</text>
<text x="268.3" y="83.9">C1603</text>
<text x="160.7" y="89.6">R1505</text>
<text x="257.6" y="85.7">100nF</text>
<text x="268.3" y="85.7">1uF</text>
<text x="72.2" y="90.8">C1507</text>
<text x="72.2" y="92.7">100nF</text>
<text x="120.7" y="93">R10</text>
<text x="120.7" y="95.2">100K1%</text>
<text x="160.7" y="91.4">36k/1%</text>
<text x="240.6" y="98.5">C1600</text>
<text x="241.5" y="100.3">1uF</text>
<text x="263.3" y="98.1">C1601</text>
<text x="263.3" y="99.9">100nF</text>
<text x="111" y="104.2">C12</text>
<text x="111.5" y="105.8">NC</text>
<text x="120.4" y="103.6">R12</text>
<text x="120.4" y="105.8">20K1%</text>
<text x="160.7" y="103.8">R1507</text>
<text x="160.7" y="105.6">51K/1%</text>
<text x="28.4" y="138.1">U1000G</text>
<text x="35.6" y="138.2">RK3588S</text>
<text x="211.2" y="157.7">R1509</text>
<text x="211.2" y="159.5">2.2K</text>
<text x="220.8" y="157.7">R1510</text>
<text x="220.8" y="159.5">2.2K</text>
<text x="255.7" y="158.6">R90693</text>
<text x="255.7" y="160.4">2.2K</text>
<text x="266.4" y="158.2">R90692</text>
<text x="266.4" y="160.1">2.2K</text>
<text x="133.9" y="184.5">C1508</text>
<text x="133.9" y="186.3">100nF</text>
</g>
<g font-size="1.6" fill="#004080">
<text x="44.4" y="45.1">SARADC_IN0_BOOT</text>
<text x="219.9" y="44.2">MIPI_CSI0_CLK0P</text>
<text x="219.9" y="46">MIPI_CSI0_CLK0N</text>
<text x="48.9" y="52.2">SARADC_IN2</text>
<text x="221.7" y="49.5">MIPI_CSI0_D0P</text>
<text x="221.7" y="51.3">MIPI_CSI0_D0N</text>
<text x="48.9" y="55.8">SARADC_IN3</text>
<text x="48.9" y="59.3">SARADC_IN4</text>
<text x="221.7" y="54.9">MIPI_CSI0_D1P</text>
<text x="221.7" y="56.6">MIPI_CSI0_D1N</text>
<text x="48.9" y="62.9">SARADC_IN5</text>
<text x="219.9" y="62">MIPI_CSI0_CLK1P</text>
<text x="219.9" y="63.8">MIPI_CSI0_CLK1N</text>
<text x="44.4" y="70">SARADC_AVDD_1V8</text>
<text x="221.7" y="67.3">MIPI_CSI0_D2P</text>
<text x="221.7" y="69.1">MIPI_CSI0_D2N</text>
<text x="221.7" y="72.6">MIPI_CSI0_D3P</text>
<text x="221.7" y="74.4">MIPI_CSI0_D3N</text>
<text x="217.3" y="81.5">MIPI_CSI0_AVCC0V75</text>
<text x="44.4" y="87.8">OTP_VDDOTP_0V75</text>
<text x="56" y="84.2">NC</text>
<text x="218.1" y="95.8">MIPI_CSI0_AVCC1V8</text>
<text x="42.7" y="102">TSADC_TEST_OUT_TS</text>
<text x="109.3" y="182">VCCIO1_1V8</text>
</g>
<g font-size="1.5" fill="#00f">
<text x="39.8" y="48.3">Recovery / SARADC_IN1</text>
<text x="27.2" y="149.9">SPI4_MISO_M0 / UART3_RX_M0 /</text>
<text x="62.6" y="149.9">/ I2C3_SDA_M0 /</text>
<text x="27.2" y="151.6">SPI4_MOSI_M0 / UART3_TX_M0 /</text>
<text x="27.2" y="153.4">SPI4_CLK_M0</text>
<text x="27.2" y="155.2">SPI4_CS0_M0</text>
<text x="38.2" y="153.4">/ UART3_RTSN</text>
<text x="38.2" y="155.2">/ UART3_CTSN</text>
<text x="49.8" y="153.4">/</text>
<text x="49.8" y="155.2">/</text>
<text x="52.3" y="153.4">PWM3_IR_M2</text>
<text x="52.3" y="155.2">PWM7_IR_M2</text>
<text x="62.6" y="151.6">/ I2C3_SCL_M0 /</text>
<text x="62.6" y="153.4">/ I2C6_SDA_M1 /</text>
<text x="62.6" y="155.2">/ I2C6_SCL_M1 /</text>
<text x="88.3" y="150">/</text>
<text x="88.3" y="151.8">/</text>
<text x="88.3" y="153.6">/ I2S0_MCLK</text>
<text x="88.3" y="155.4">/ I2S0_SCLK</text>
<text x="107.6" y="150">/ GPIO1_C0_z</text>
<text x="107.6" y="150">/</text>
<text x="107.6" y="151.8">/ GPIO1_C1_z</text>
<text x="107.6" y="153.6">/ GPIO1_C2_d</text>
<text x="107.6" y="155.4">/ GPIO1_C3_d</text>
<text x="27.2" y="157">SPI4_CS1_M0</text>
<text x="38.2" y="157">/</text>
<text x="38.2" y="158.7">/ UART4_RTSN</text>
<text x="38.2" y="160.5">/</text>
<text x="49.8" y="157">/</text>
<text x="49.8" y="158.7">/</text>
<text x="49.8" y="160.5">/</text>
<text x="52.3" y="157">PWM11_IR_M2 / I2C2_SDA_M3 /</text>
<text x="52.3" y="160.5">PWM15_IR_M2 / I2C4_SDA_M4 /</text>
<text x="62.6" y="158.7">/ I2C2_SCL_M3 /</text>
<text x="77.2" y="157">PDM0_CLK1_M0 /</text>
<text x="77.2" y="160.5">PDM0_CLK0_M0 /</text>
<text x="88.3" y="158.9">/ I2S0_LRCK</text>
<text x="107.6" y="157.1">/ GPIO1_C4_d</text>
<text x="107.6" y="158.9">/ GPIO1_C5_d</text>
<text x="107.6" y="160.7">/ GPIO1_C6_d</text>
<text x="27.2" y="167.6">SPI1_MOSI_M2 / UART6_RX_M2 /</text>
<text x="27.2" y="165.9">SPI1_MISO_M2 / UART6_TX_M2 /</text>
<text x="38.2" y="162.3">/ UART4_CTSN</text>
<text x="49.8" y="162.3">/</text>
<text x="62.6" y="167.6">/ I2C7_SDA_M0 /</text>
<text x="62.6" y="162.3">/ I2C4_SCL_M4 /</text>
<text x="62.6" y="165.9">/ I2C7_SCL_M0 /</text>
<text x="77.2" y="167.6">PDM0_SDI1_M0 / I2S0_SDO2/I2S0_SDI3 / GPIO1_D1_d</text>
<text x="88.3" y="162.5">/ I2S0_SDO0</text>
<text x="88.3" y="166">/ I2S0_SDO1</text>
<text x="107.6" y="162.5">/ GPIO1_C7_d</text>
<text x="107.6" y="166">/ GPIO1_D0_d</text>
<text x="27.2" y="171.2">SPI1_CS0_M2</text>
<text x="27.2" y="169.4">SPI1_CLK_M2</text>
<text x="38.2" y="171.2">/ UART4_RX_M0 /</text>
<text x="38.2" y="173">/</text>
<text x="39.7" y="169.4">UART4_TX_M0</text>
<text x="49.8" y="173">/</text>
<text x="52.3" y="171.2">PWM1_M1</text>
<text x="52.3" y="169.4">PWM0_M1</text>
<text x="62.6" y="171.2">/ I2C1_SDA_M4 /</text>
<text x="62.6" y="173">/</text>
<text x="64.3" y="169.4">I2C1_SCL_M4</text>
<text x="74.7" y="173.1">/</text>
<text x="77.2" y="171.2">PDM0_SDI3_M0 / I2S0_SDI1</text>
<text x="77.2" y="169.4">PDM0_SDI2_M0</text>
<text x="88.3" y="173.1">/ I2S0_SDI0</text>
<text x="89.8" y="169.4">I2S0_SDO3/I2S0_SDI2 / GPIO1_D2_d</text>
<text x="107.6" y="171.4">/ GPIO1_D3_d</text>
<text x="107.6" y="173.1">/ GPIO1_D4_d</text>
<text x="27.2" y="174.8">SPI1_CS1_M2</text>
<text x="38.2" y="174.8">/</text>
<text x="49.8" y="174.8">/</text>
<text x="62.6" y="174.8">/</text>
<text x="74.7" y="174.9">/</text>
<text x="77.2" y="174.8">PDM0_SDI0_M0 /</text>
<text x="107.6" y="174.9">/ GPIO1_D5_d</text>
</g>
<g font-size="1.3">
<text x="30.8" y="1.3">5</text>
<text x="88.8" y="1.3">4</text>
<text x="146.9" y="1.3">3</text>
<text x="205" y="1.3">2</text>
<text x="263.1" y="1.3">1</text>
<text x=".5" y="23.3">E</text>
<text x="292.6" y="23.3">E</text>
<text x=".5" y="64.2">D</text>
<text x="292.6" y="64.2">D</text>
<text x=".5" y="105">C</text>
<text x="292.6" y="105">C</text>
<text x=".5" y="145.9">B</text>
<text x="292.6" y="145.9">B</text>
<text x=".5" y="186.7">A</text>
<text x="292.6" y="186.7">A</text>
<text x="30.8" y="207.4">5</text>
<text x="88.8" y="207.4">4</text>
<text x="146.9" y="207.4">3</text>
<text x="205" y="207.4">2</text>
<text x="263.1" y="207.4">1</text>
</g>
</svg>
